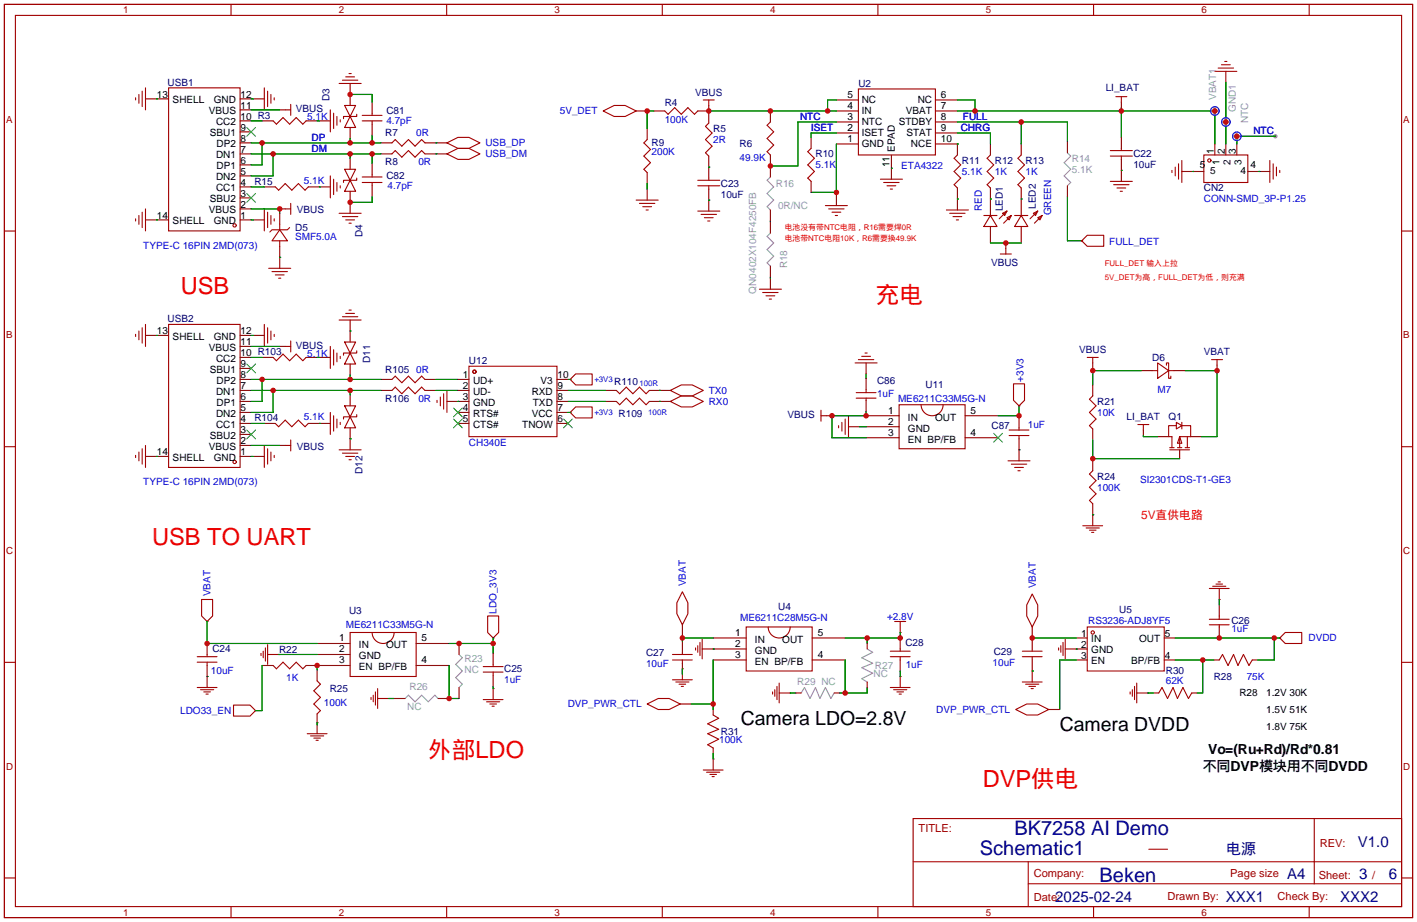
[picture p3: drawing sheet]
<svg xmlns="http://www.w3.org/2000/svg" width="327mm" height="213mm" viewBox="0 0 327 213" stroke-linecap="round" stroke-linejoin="round" font-family="sans-serif">
<circle cx="294.4" cy="31.5" r=".51" fill="#999"/>
<g fill="none" stroke="#a10000" stroke-width=".25">
<path d="M1 1h325.1v210.8h-325.1zM3.6 3.6h320v205.7h-320zM53.3 1v2.6M78.3 19.3h5.1M79.1 18.5h3.5M79.8 17.7h2.1M80.6 17h.5M103.1 1v2.6M152.9 1v2.6M202.7 1v2.6M252.5 1v2.6M280.5 16.5h5.1"/>
<path d="M281.2 15.7h3.6M282 15h2M282.8 14.2h.5M302.3 1v2.6M31.3 22.6v.5M32.1 21.8v2M32.8 21v3.6M33.6 20.3v5.1M38.9 20.3h16.5v33h-16.5zM61 20.3v5.1M61.8 21v3.6M62.5 21.8v2"/>
<path d="M63.1 27.9l.7 .8 1.5-1.6 1.6 1.6 1.5-1.6 1.5 1.6 .8-.8M63.3 22.6v.5M65.8 25.4h1.3M67.1 24.1v2.5M76.3 25.4v5M77 26.1v3.6M77.8 26.9v2M78.5 27.7v.5M79.6 24.3h2.5l-1.3 2.6zM79.6 39.1h2.5l-1.3 2.5zM80.8 26.9l1.3 2.5h-2.5zM82.4 26.4v.5h-3.1v.5"/>
<path d="M83.6 27.9h4.6M83.6 26.6h4.6M85.9 26.1v.5M85.9 27.9v.8M90.5 33l.7-.8 1.6 1.5 1.5-1.5 1.5 1.5 1.5-1.5 .8 .8M90.5 35.5l.7-.7 1.6 1.5 1.5-1.5 1.5 1.5 1.5-1.5 .8 .7M103.2 33l2.5-1.3h2.6l2.5 1.3-2.5 1.3h-2.6zM103.2 35.5l2.5-1.2h2.6l2.5 1.2-2.5 1.3h-2.6zM139.3 25.6l2.5-1.3h2.5l2.6 1.3-2.6 1.3h-2.5zM149.4 32.2l-.7 .8 1.5 1.5-1.5 1.5 1.5 1.6-1.5 1.5 .7 .7M153.5 25.6l.7 .8 1.6-1.5 1.5 1.5 1.5-1.5 1.5 1.5 .8-.8M162.4 23.1h2.5"/>
<path d="M163.6 28.4l-.7 .8 1.5 1.5-1.5 1.5 1.5 1.5-1.5 1.6 .7 .7M163.6 23.1v1.2M177.9 28.2l-.8 .7 1.5 1.5-1.5 1.6 1.5 1.5-1.5 1.5 .8 .8M187.3 34.3l-.8 .7 1.5 1.5-1.5 1.6 1.5 1.5-1.5 1.5 .8 .8M198.2 20.5h17.8v15.3h-17.8zM221 35.8l-.7 .7 1.5 1.6-1.5 1.5 1.5 1.5-1.5 1.5 .7 .8M228.7 35.8l-.8 .7 1.5 1.6-1.5 1.5 1.5 1.5-1.5 1.5 .8 .8M235.8 35.8l-.8 .7 1.5 1.6-1.5 1.5 1.5 1.5-1.5 1.5 .8 .8M256.3 36h5.1M256.3 34.8h5.1M257.6 22.3h2.6M258.9 22.3v1.3"/>
<path d="M258.9 34.3v.5M258.9 36v.8M270.6 39.3v.5M271.3 38.6v2M272.1 37.8v3.6M272.9 37v5.1M277.9 35.8h10.2v6.3h-10.2zM293.2 37v5.1M293.9 37.8v3.6M294.7 38.6v2M295.5 39.3v.5M1 53.3h2.6"/>
<path d="M31.3 50.5v.5M32.1 49.7v2.1M32.8 49v3.5M33.6 48.2v5.1M61 48.2v5.1M61.8 49v3.5M62.5 49.7v2.1M63.3 50.5v.5M63.6 43.1l.7 .8 1.5-1.5 1.6 1.5 1.5-1.5 1.5 1.5 .8-.8M64.6 53.1l1.8 2.5h-3.6zM64.6 51.8v1.3M64.6 55.6v1.3"/>
<path d="M65.8 48.2h1.3M66.9 52.5l-.5 .6h-3.6l-.5 .5M67.1 47v2.5M76.3 40.6v5.1M77 41.4v3.5M77.8 42.1v2.1M78.3 49.2h5.1M78.5 42.9v.5M79.1 50h3.5M79.8 50.8h2.1M80.6 51.5h.5M80.8 41.6l1.3 2.6h-2.5z"/>
<path d="M82.4 41.1v.5h-3.1v.5M83.6 42.1h4.6M83.6 40.9h4.6M85.9 40.4v.5M85.9 42.1v.8M146.9 46.2h5.1M147.6 47h3.6M148.4 47.7h2M149.2 48.5h.5M161.1 42.9h5.1M161.1 41.6h5.1M161.1 48.7h5.1"/>
<path d="M161.9 49.5h3.5M162.6 50.3h2.1M163.4 51h.5M163.6 41.1v.5M163.6 42.9v.8M190.6 47.5h5M191.3 48.2h3.6M192.1 49h2M192.8 49.7h.6M203.3 41.4h5M204 42.1h3.6M204.8 42.9h2"/>
<path d="M205.5 43.7h.6M218.5 48.5h5.1M219.3 49.2h3.5M220 50h2.1M220.8 50.8h.5M227.1 49.7h3.1M228.7 49.7l1.5 2.6h-3.1zM230.9 58.6h2.6M231.5 49.2l1-.5-.5 1zM232.2 57.4v1.2M232.5 50.3l1-.6-.5 1.1zM232.5 48.7l-1.8 1.8"/>
<path d="M233.5 49.7l-1.8 1.8M234.3 49.7h3M235.8 49.7l1.5 2.6h-3zM238.6 49.2l1-.5-.5 1zM239.6 50.3l1-.6-.5 1.1zM239.6 48.7l-1.8 1.8M240.6 49.7l-1.8 1.8M249.7 55.6l1.3-1.3h3.8v2.6h-3.8zM256.3 41.9h5.1M257.1 42.6h3.6M257.9 43.4h2M258.6 44.2h.5"/>
<path d="M323.6 53.3h2.5M31.3 77.2v.5M32.1 76.4v2.1M32.8 75.7v3.5M33.6 74.9v5.1M38.9 74.9h16.5v33h-16.5zM61 74.9v5.1M61.8 75.7v3.5M62 61.9h5.1M62.5 76.4v2.1M62.8 62.7h3.6M63.3 77.2v.5"/>
<path d="M63.6 63.5h2M64.3 64.2h.5M65.8 80h1.3M67.1 78.7v2.5M76.3 80v5.1M78.3 73.9h5.1M79.1 73.1h3.5M79.6 79h2.5l-1.3 2.5zM79.8 72.4h2.1M80.6 71.6h.5M175.3 66.8h5.1M176.1 67.5h3.5"/>
<path d="M176.8 68.3h2.1M177.6 69.1h.5M63.1 82.5l.7 .8 1.5-1.5 1.6 1.5 1.5-1.5 1.5 1.5 .8-.8M63.6 97.8l.7 .7 1.5-1.5 1.6 1.5 1.5-1.5 1.5 1.5 .8-.7M76.3 95.2v5.1M77 80.7v3.6M77 96v3.5M77.8 81.5v2M77.8 96.7v2.1M78.5 82.3v.5M78.5 97.5v.5M79.6 93.7h2.5l-1.3 2.5z"/>
<path d="M80.8 81.5l1.3 2.5h-2.5zM80.8 96.2l1.3 2.6h-2.5zM82.4 81v.5h-3.1v.5M82.4 95.7v.5h-3.1v.5M90.5 90.1l.7-.7 1.6 1.5 1.5-1.5 1.5 1.5 1.5-1.5 .8 .7M90.5 87.6l.7-.8 1.6 1.6 1.5-1.6 1.5 1.6 1.5-1.6 .8 .8M100.9 92.4v.5M101.7 91.7v2M102.4 90.9v3.6M103.2 90.1v5.1M108.3 84.5h20.3v16.3h-20.3zM132.9 86.3h3.8v2.6h-3.8l-1.3-1.3z"/>
<path d="M132.9 93.9h3.8v2.6h-3.8l-1.3-1.3zM142.3 92.7l.8 .7 1.5-1.5 1.5 1.5 1.5-1.5 1.6 1.5 .7-.7M142.3 90.1l.8 .8 1.5-1.5 1.5 1.5 1.5-1.5 1.6 1.5 .7-.8M154.7 92.7l2.6-1.3h2.5l2.6 1.3-2.6 1.2h-2.5zM154.7 90.1l2.6-1.2h2.5l2.6 1.2-2.6 1.3h-2.5zM189.5 94.7v2.5M189.5 96h1.3M193.6 98.3v.5M194.4 97.5v2M195.1 96.7v3.6M195.9 96v5.1M197.4 83.8h5.1"/>
<path d="M197.7 90.6h4.5M197.7 91.9h4.5M198.2 83h3.5M198.9 82.3h2.1M199.7 81.5h.5M200 89.9v.7M200 91.9v.5M207.6 93.4h15.2v10.2h-15.2zM217.7 93.4a2.54 2.54 0 0 1-2.5 2.6 2.54 2.54 0 0 1-2.5-2.6M233 99.3h4.6M234 88.6h2.5v3.8l-1.2 1.3-1.3-1.3zM235.3 98.8v.5"/>
<path d="M251 82.5h2.6M252.3 82.5v1.3M252.3 91.4l-.8 .8 1.5 1.5-1.5 1.5 1.5 1.5-1.5 1.6 .8 .7M262.7 98h2.5M264 98v1.3M266 85.6h1.3M267.3 83.8l2.5 1.8-2.5 1.7zM269.3 84.3v-.5h.5v3.5h.5v-.5M269.8 85.6h1.3M271.6 97.5l1.3 .8-1.3 .7zM271.6 98.3h-1.8v2.5h.8v2.5M272.9 98.3h2v2.5h-2.5v2.5"/>
<path d="M272.9 97.5v1.5M279.7 83h2.6M281 83v1.3M1 103.1h2.6M31.3 105.1v.5M32.1 104.4v2M32.8 103.6v3.6M33.6 102.8v5.1M61 102.8v5.1M61.8 103.6v3.6M62.5 104.4v2M63.3 105.1v.5"/>
<path d="M65.8 102.8h1.3M67.1 101.6v2.5M78.3 103.9h5.1M79.1 104.6h3.5M79.8 105.4h2.1M80.6 106.1h.5M232.7 106.4h5.1M233 100.5h4.6M233.5 107.2h3.5M234.3 107.9h2M235 108.7h.5M235.3 100.5v.8"/>
<path d="M252.3 118.8v2.6M252.3 108.7l-.8 .7 1.5 1.6-1.5 1.5 1.5 1.5-1.5 1.5 .8 .8M270.1 103.9h4.5M270.1 103.3h1M271.8 103.3h1.1M272.4 100.8l.5 1.5h-1.1zM273.6 103.3h1M274.1 100.8v2.5M323.6 103.1h2.5M46.5 138.4h2.6v3.8l-1.3 1.3-1.3-1.3zM157.5 136.6l1.3 2.6v2.5l-1.3 2.5-1.2-2.5v-2.5zM238.3 137.1l1.3 2.6v2.5l-1.3 2.5-1.3-2.5v-2.5z"/>
<path d="M250 121.4h4.6M250.8 121.9h3M251.5 122.4h1.5M252 122.9h.5M279.2 135.9h4.6M280 135.3h3M280.7 134.8h1.6M281.2 134.3h.5M281.5 135.9v2.5M1 152.9h2.6M45.5 152.9h4.6M45.5 158.7h4.6"/>
<path d="M45.5 151.6h4.6M46.3 159.2h3M47.1 159.7h1.5M47.8 151.1v.5M47.8 152.9v.7M47.8 156.2v2.5M60.3 150.8v.5M60.8 150.3v1.6M61.3 149.6v3M61.8 151.1h2.5M61.8 148.8v4.6M63.1 153.6l.7 .8 1.5-1.5 1.6 1.5 1.5-1.5 1.5 1.5 .8-.8"/>
<path d="M73.2 157.2l.8 .8-1.5 1.5 1.5 1.5-1.5 1.5 1.5 1.5-.8 .8M80.8 146h15.3v10.2h-15.3zM86.7 159.7v3.1M87.2 159v4.5M91 146a2.54 2.54 0 0 1-2.5 2.6 2.54 2.54 0 0 1-2.6-2.6M111.6 155.2h4.5M111.6 153.9h4.5M112.6 142.2h2.5v3.8l-1.2 1.3-1.3-1.3zM113.9 153.4v.5M113.9 155.2v.7M113.9 159v2.5M155.3 151.1h4.5"/>
<path d="M155.3 152.4h4.5M155.3 156.9h4.5M156 157.4h3.1M156.8 158h1.5M157.3 158.5h.5M157.5 150.6v.5M157.5 152.4v.7M157.5 154.4v2.5M160.6 149.6v.5M161.1 149.1v1.5M161.6 148.3v3M162.1 149.8h2.6"/>
<path d="M162.1 147.5v4.6M172.3 144.7h15.2v10.2h-15.2zM178.4 159.7v.5M178.9 159.2v1.5M179.4 158.5v3M179.9 160h2.5M179.9 157.7v4.6M182.4 144.7a2.54 2.54 0 0 1-2.5 2.6 2.54 2.54 0 0 1-2.5-2.6M205.5 158.7h4.6M205.5 151.6h4.6M205.5 150.3h4.6M206.3 159.2h3.1"/>
<path d="M206.6 143.5h2.5M207.1 159.7h1.5M207.8 143.5v2.5M207.8 149.8v.5M207.8 151.6v.8M207.8 156.2v2.5M236 151.6h4.6M236 150.3h4.6M236 157.4h4.6M236.8 158h3M237.6 158.5h1.5M238.1 159h.5"/>
<path d="M238.3 149.8v.5M238.3 151.6v.8M238.3 154.9v2.5M244.4 149.6v.5M244.9 149.1v1.5M245.4 148.3v3M245.9 149.8h2.6M245.9 147.5v4.6M251 144.7h17.8v10.2h-17.8zM260.9 159.7v.5M261.4 159.2v1.5M261.9 158.5v3"/>
<path d="M262.4 160h2.6M262.4 157.7v4.6M267.5 160l.8-1.3 1.3 2.6 1.2-2.6 1 2.6 1.3-2.6 1.3 2.6 .7-1.3M279.2 143h4.6M279.2 144.2h4.6M281.5 142.2v.8M281.5 144.2v.5M281.5 152.4l.8-1.3 1.2 2.5 1.3-2.5 1 2.5 1.3-2.5 1.3 2.5 .7-1.2M295.5 147.3l1.2-1.3h3.8v2.6h-3.8zM323.6 152.9h2.5M47.6 160.2h.5M53.9 162.8h3.8l1.3 1.2-1.3 1.3h-3.8z"/>
<path d="M70.9 169.4h4.6M71.7 169.9h3M72.5 170.4h1.5M73 170.9h.5M73.2 166.8v2.6M85.7 161v.5M86.2 160.5v1.5M87.2 161.3h2.5M111.6 161.5h4.5M112.3 162h3.1M113.1 162.5h1.5M113.6 163h.5"/>
<path d="M149.4 162.5l2.6-1.2h2.5l2.5 1.2-2.5 1.3h-2.5zM162.4 177.8h4.5M163.1 178.3h3.1M163.9 178.8h1.5M164.4 179.3h.5M164.7 175.2v2.6M164.7 165.1l1.2 .7-2.5 1.3 2.5 1.3-2.5 1 2.5 1.3-2.5 1.2 1.3 .8M207.6 160.2h.5M234.5 163.8l2.5-1.3h2.6l2.5 1.3-2.5 1.3h-2.6zM210.8 189h112.8v20.3h-112.8zM210.8 198.9h112.7M237.4 198.9v10.2"/>
<path d="M265.2 196.1h4.4M303.4 189v15M1 202.7h2.6M53.3 209.3v2.5M103.1 209.3v2.5M152.9 209.3v2.5M202.7 209.3v2.5M237.4 204h86.1M252.5 209.3v2.5M302.3 209.3v2.5M323.6 202.7h2.5"/>
<circle cx="279.2" cy="37" r=".38"/>
<circle cx="54.2" cy="52" r=".38"/>
<circle cx="109.5" cy="85.8" r=".38"/>
<circle cx="54.2" cy="106.6" r=".38"/>
<circle cx="252.3" cy="146" r=".38"/>
</g>
<g fill="none" stroke="#870000" stroke-width=".25">
<path d="M80.8 19.3v5M283 16.5v2.5M33.6 22.8h2.5M36.4 22.8h2.5M55.4 38.1h2.6M55.4 35.5h2.6M55.4 33h2.6M55.4 30.4h2.6M55.4 27.9h2.6M55.4 25.4h2.6M55.4 22.8h2.6M58.5 22.8h2.5"/>
<path d="M60.5 27.9h2.6M64.6 25.4h1.2M70.7 27.9h2.5M73.7 27.9h2.6M80.8 29.4v2.6M80.8 36.5v2.6M85.9 23.6v2.5M85.9 28.7v2.5M85.9 37.8v2.6M87.9 35.5h2.6M87.9 33h2.6M98.1 35.5h5.1"/>
<path d="M98.1 33h5.1M146.9 25.6h2.5M149.4 29.7v2.5M149.4 39.8v2.6M150.9 25.6h2.6M163.6 24.3v1.3h-2.5M163.6 25.9v2.5M163.6 36v5.1M177.9 25.6v2.6M177.9 35.8v5.1M187.3 31.7v2.6M193.1 33.2h5.1"/>
<path d="M193.1 30.7h5.1M193.1 28.2h5.1M193.1 25.6h5.1M193.1 23.1h5.1M205.8 35.8v5.6M216 33.2h5v2.6M216 30.7h5M216 28.2h5M216 25.6h5M216 23.1h5M228.7 33.2v2.6M235.8 33.2v2.6"/>
<path d="M246.4 32.7v2.6M258.9 23.6v1.3M258.9 31.7v2.6M258.9 36.8v5.1M272.9 39.6h5M280.5 25.6h.1M280.5 33.2v2.6M283 28.2h.1M283 33.2v2.6M285.6 31.5h.1M285.6 33.2v2.6M288.1 39.6h5.1"/>
<path d="M33.6 50.8h2.5M36.4 50.8h2.5M55.4 50.8h2.6M55.4 48.2h2.6M55.4 45.7h2.6M55.4 43.1h2.6M55.4 40.6h2.6M58.5 50.8h2.5M61 43.1h2.6M64.6 48.2h1.2M64.6 49.2v2.6M64.6 56.9v5"/>
<path d="M71.2 43.1h5.1M80.8 44.2v5M85.9 42.9v2.5M149.4 43.7v2.5M163.6 43.7v5M177.9 48.5v2.5M177.9 51.3v2.5M187.3 41.9v2.5M193.1 44.9v2.6M221 43.4v5.1M228.7 43.4v6.3M228.7 52.3v3.8"/>
<path d="M232.2 56.1v1.3M235.8 43.4v6.3M235.8 52.3v3.8M246.4 42.9v2.5M249.7 55.6h.1M33.6 77.4h2.5M36.4 77.4h2.5M55.4 80h2.6M55.4 77.4h2.6M58.5 77.4h2.5M64.6 80h1.2M80.8 73.9v5.1"/>
<path d="M177.9 61.4v2.6M177.9 64.2v2.6M55.4 97.8h2.6M55.4 95.2h2.6M55.4 92.7h2.6M55.4 90.1h2.6M55.4 87.6h2.6M55.4 85.1h2.6M55.4 82.5h2.6M60.5 82.5h2.6M61 97.8h2.6M70.7 82.5h2.5"/>
<path d="M71.2 97.8h5.1M73.7 82.5h2.6M80.8 84v2.6M80.8 91.2v2.5M80.8 98.8v5.1M87.9 90.1h2.6M87.9 87.6h2.6M98.1 90.1h2.5M98.1 87.6h2.5M103.2 92.7h5.1M105.7 97.8h2.6M105.7 95.2h2.6"/>
<path d="M105.7 90.1h2.6M105.7 87.6h2.6M128.6 97.8h2.5M128.6 95.2h2.5M128.6 92.7h2.5M128.6 90.1h2.5M128.6 87.6h2.5M131.6 87.6h.1M131.6 95.2h.1M139.8 92.7h2.5M139.8 90.1h2.5M149.9 92.7h4.8"/>
<path d="M149.9 90.1h4.8M190.8 96h1.3M195.9 98.5h2.5M200 96h7.6M200 98.5h7.6M200 83.8v2.5M200 87.3v2.6M200 92.4v2.6M222.8 96h7.6M235.3 93.7h.1M235.3 96.2v2.6M252.3 83.8v1.3"/>
<path d="M252.3 88.9v2.5M252.3 99v2.6M263.5 85.6h2.5M264 99.3v1.2M271.1 85.6h2.5M281 84.3v1.3M33.6 105.4h2.5M36.4 105.4h2.5M55.4 105.4h2.6M55.4 102.8h2.6M55.4 100.3h2.6M58.5 105.4h2.5"/>
<path d="M64.6 102.8h1.2M200 101.1h7.6M222.8 101.1h7.6M235.3 101.3v5.1M252.3 118.8h.1M252.3 106.1v2.6M252.3 116.3v2.5M267.3 100.8h2.5M272.4 103.9v2M274.9 100.8h2.5M281.5 138.4h.1M281.5 139.7v2.5"/>
<path d="M47.8 143.5h.1M47.8 156.2h.1M47.8 148.6v2.5M47.8 153.6v2.6M60.5 153.6h2.6M64.3 151.1h.1M70.7 153.6h10.1M73.2 148.6h7.6M73.2 151.1h7.6M73.2 154.7v2.5M96.1 148.6h7.6M96.1 153.6h7.6"/>
<path d="M106 148.6v2.5M106 158.7v2.6M113.9 147.3h.1M113.9 159h.1M113.9 150.8v2.6M113.9 155.9v2.6M157.5 154.4h.1M157.5 144.2v2.6M157.5 148v2.6M157.5 153.1v2.6M164.7 149.8h.1M164.7 147.3h7.6"/>
<path d="M164.7 152.4h7.6M164.7 149.8h7.6M182.4 160h.1M183.7 160h1.3M187.5 147.3h7.6M187.5 152.4h7.6M192.6 160h1.3M200.2 148.6v1.2M200.2 157.4v1.3M207.8 156.2h.1M207.8 146h.1M207.8 147.3v2.5"/>
<path d="M207.8 152.4v2.5M238.3 154.9h.1M238.3 144.7v5.1M238.3 152.4v2.5M248.5 149.8h.1M248.5 147.3h2.5M248.5 152.4h2.5M248.5 149.8h2.5M265 160h.1M266.3 160h1.2M268.8 147.3h2.5M268.8 152.4h2.5"/>
<path d="M275.1 160h1.3M280.2 152.4h1.3M281.5 144.7v2.6M289.1 152.4h1.3M295.5 147.3h.1M59 164h.1M73.2 166.8h.1M73.2 164.8v2.6M89.7 161.3h.1M91 161.3h2.5M101.2 161.3h2.5M157 162.5h2.6"/>
<path d="M164.7 175.2h.1M164.7 163.8v1.3M164.7 172.7v1.3M242.1 163.8h2.6"/>
</g>
<g fill="none" stroke="#008700" stroke-width=".25">
<path d="M283 19v14.2M36.1 22.8h.3M58 22.8h.5M58 27.9h2.5M58 25.4h6.6M58 33h29.9M58 35.5h29.9M60.5 33v5.1h-2.5M63.1 35.5v5.1h-5.1M73.2 27.9h.5M80.8 32v1M80.8 35.5v1"/>
<path d="M80.8 21.8h5.1v1.8M85.9 31.2v1.8M85.9 35.5v2.3M100.6 33h.1M100.6 35.5h.1M150.9 25.6h-1.5v4.1M163.6 38.6h.1M193.1 33.2v11.7M193.1 30.7h-5.8v1M193.1 25.6h-29.5v.3M193.1 23.1h-2v2.5M193.1 28.2h-8.9v10.1h-6.3"/>
<path d="M205.8 38.8h.1M221 33.2h.1M221 30.7h7.7v2.5M221 25.6h59.5v7.6M221 23.1h4.1v2.5M221 28.2h25.4v4.5M235.8 28.2v5M258.9 39.3h.1M258.9 24.9v6.8M275.4 39.6h.1M290.6 39.6h.1M294.4 31.5h-8.8v1.7"/>
<path d="M36.1 50.8h.3M58 50.8h.5M58 43.1h3M58 48.2h6.6v1M64.6 59.4h.1M73.7 43.1h.1M85.9 45.4v1.3h-5.1M149.4 42.4v1.3M163.6 46.2h.1M177.9 51v.3M187.3 44.4h5.8M221 45.9h.1"/>
<path d="M228.7 45.9h.1M228.7 56.1h7.1M235.8 45.9h.1M246.4 45.4v10.2h3.3M36.1 77.4h.3M58 77.4h.5M58 80h6.6M80.8 76.4h.1M177.9 64v.2M58 82.5h2.5M58 97.8h3M58 87.6h29.9"/>
<path d="M58 90.1h29.9M60.5 87.6v5.1h-2.5M63.1 90.1v5.1h-5.1M73.2 82.5h.5M73.7 97.8h.1M80.8 86.6v1M80.8 90.1v1.1M100.6 87.6h5.1M100.6 90.1h5.1M105.7 92.7h.1M131.1 87.6h.5M131.1 92.7h8.7"/>
<path d="M131.1 90.1h8.7M131.1 95.2h.5M152.2 92.7h.3M152.2 90.1h.3M198.4 98.5h1.6M200 95v1h-7.9v5.1h7.9M200 86.3v1M230.4 96h4.9M235.3 93.7v2.5M252.3 85.1v3.8M252.3 85.6h11.2M273.6 85.6h7.4v15.2h-3.6"/>
<path d="M36.1 105.4h.3M58 105.4h.5M58 102.8h6.6M80.8 101.3h.1M235.3 103.9h.1M252.3 118.8h.1M252.3 101.6v4.5M252.3 105.9h20.1M264 100.5v.3h3.3M281.5 138.4v1.3M47.8 156.2h.1M47.8 143.5v5.1h25.4"/>
<path d="M60.5 153.6v10.4h-1.5M64.3 151.1h8.9M73.2 153.6v1.1M103.7 153.6v7.7h2.3M103.7 148.6h10.2M113.9 147.3v3.5M113.9 158.5v.5M157.5 147.3h7.2M157.5 146.8v1.2M157.5 154.4v1.3M164.7 149.8h.1M164.7 152.4v11.4"/>
<path d="M182.4 160h1.3M195.1 152.4v7.6M200.2 147.3v1.3M200.2 158.7v1.3h-6.3M207.8 146v1.3h-12.7M207.8 154.9v1.3M238.3 154.9h.1M238.3 147.3h10.2M248.5 149.8h.1M248.5 152.4h-3.8v11.4M265 160h1.3M271.3 147.3h24.2"/>
<path d="M271.3 152.4h8.9M277.7 152.4v7.6h-1.3M294.2 147.3v5.1h-3.8M73.2 166.8v.6M89.7 161.3h1.3M159.6 162.5h5.1M164.7 174v1.2"/>
</g>
<g fill="none" stroke="#3c3" stroke-width=".25">
<path d="M57 29.4l2 2.1M59 29.4l-2 2.1M57 44.7l2 2M59 44.7l-2 2M57 99.3l2 2M57 84l2 2.1M59 99.3l-2 2M59 84l-2 2.1M104.7 94.2l2 2M104.7 96.7l2 2.1M106.7 94.2l-2 2M106.7 96.7l-2 2.1"/>
<path d="M130.1 96.7l2 2.1M132.1 96.7l-2 2.1M229.4 100l2.1 2.1M231.5 100l-2.1 2.1"/>
</g>
<path d="M246.4 35.3l.8 .7-1.5 1.6 1.5 1.5-1.5 1.5 1.5 1.5-.8 .8M177.9 40.9l-.8 .7 1.5 1.5-1.5 1.6 1.5 1.5-1.5 1.5 .8 .8M177.9 53.8l-.8 .8 1.5 1.5-1.5 1.5 1.5 1.5-1.5 1.6 .8 .7M106 151.1l.7 .8-1.5 1.5 1.5 1.5-1.5 1.5 1.5 1.6-.7 .7M185 160l.7-1.3 1.3 2.6 1.3-2.6 1 2.6 1.3-2.6 1.2 2.6 .8-1.3M200.2 149.8l1.3 .8-2.6 1.3 2.6 1.2-2.6 1 2.6 1.3-2.6 1.3 1.3 .7M93.5 161.3l.8-.8 1.5 1.5 1.5-1.5 1.6 1.5 1.5-1.5 .8 .8" fill="none" stroke="#999" stroke-width=".25"/>
<path d="M279.5 25.4l1.2 1.2M280.1 24.7l1.3 1.3M280.7 24.6l-1.2 1.3M281.4 25.2l-1.3 1.3M282 27.9l1.3 1.2M282.6 27.2l1.3 1.3M283.3 27.2l-1.3 1.2M283.9 27.8l-1.3 1.3M284.6 31.2l1.2 1.2M285.2 30.5l1.3 1.3M285.8 30.5l-1.2 1.2M286.5 31.1l-1.3 1.3" fill="none" stroke="#999" stroke-width=".23"/>
<g fill="none" stroke="#00f" stroke-width=".25">
<circle cx="280.5" cy="25.6" r="1"/>
<circle cx="283" cy="28.2" r="1"/>
<circle cx="285.6" cy="31.5" r="1"/>
</g>
<g fill="#c00">
<circle cx="47.8" cy="148.6" r=".63"/>
<circle cx="113.9" cy="148.6" r=".63"/>
<circle cx="106" cy="148.6" r=".63"/>
<circle cx="103.7" cy="161.3" r=".63"/>
<circle cx="64.6" cy="48.2" r=".63"/>
<circle cx="80.8" cy="33" r=".63"/>
<circle cx="60.5" cy="33" r=".63"/>
<circle cx="85.9" cy="33" r=".63"/>
<circle cx="80.8" cy="35.5" r=".63"/>
<circle cx="63.1" cy="35.5" r=".63"/>
<circle cx="85.9" cy="35.5" r=".63"/>
<circle cx="73.2" cy="153.6" r=".63"/>
<circle cx="193.1" cy="44.4" r=".63"/>
<circle cx="163.6" cy="25.6" r=".63"/>
<circle cx="177.9" cy="25.6" r=".63"/>
<circle cx="191.1" cy="25.6" r=".63"/>
<circle cx="177.9" cy="38.3" r=".63"/>
<circle cx="225.1" cy="25.6" r=".63"/>
<circle cx="258.9" cy="25.6" r=".63"/>
<circle cx="280.5" cy="25.6" r=".63"/>
<circle cx="235.8" cy="28.2" r=".63"/>
<circle cx="232.2" cy="56.1" r=".63"/>
<circle cx="149.4" cy="25.6" r=".63"/>
<circle cx="283" cy="28.2" r=".63"/>
<circle cx="285.6" cy="31.5" r=".63"/>
<circle cx="252.3" cy="85.6" r=".63"/>
<circle cx="281" cy="85.6" r=".63"/>
<circle cx="252.3" cy="105.9" r=".63"/>
<circle cx="238.3" cy="147.3" r=".63"/>
<circle cx="157.5" cy="147.3" r=".63"/>
<circle cx="200.2" cy="147.3" r=".63"/>
<circle cx="207.8" cy="147.3" r=".63"/>
<circle cx="195.1" cy="160" r=".63"/>
<circle cx="164.7" cy="162.5" r=".63"/>
<circle cx="277.7" cy="152.4" r=".63"/>
<circle cx="281.5" cy="147.3" r=".63"/>
<circle cx="294.2" cy="147.3" r=".63"/>
<circle cx="80.8" cy="21.8" r=".63"/>
<circle cx="80.8" cy="46.7" r=".63"/>
<circle cx="80.8" cy="87.6" r=".63"/>
<circle cx="60.5" cy="87.6" r=".63"/>
<circle cx="80.8" cy="90.1" r=".63"/>
<circle cx="63.1" cy="90.1" r=".63"/>
<circle cx="235.3" cy="96" r=".63"/>
<circle cx="192.1" cy="96" r=".63"/>
<circle cx="200" cy="96" r=".63"/>
</g>
<g font-size="5.5" fill="#f00">
<text x="41.7" y="68">USB</text>
<text x="202.2" y="70">充电</text>
<text x="35.1" y="125.9">USB TO UART</text>
<text x="98.9" y="174.9">外部LDO</text>
<text x="226.9" y="181.8">DVP供电</text>
</g>
<g font-size="4.6" fill="#000080">
<text x="226.3" y="197.4">Schematic1</text>
<text x="234.2" y="192.8">BK7258 AI Demo</text>
<text x="253.9" y="203.5">Beken</text>
</g>
<g font-size="4.5">
<text x="171" y="167.4">Camera LDO=2.8V</text>
<text x="244.7" y="168.7">Camera DVDD</text>
</g>
<g font-size="3.5" fill="#000080">
<text x="283.1" y="197.3">电源</text>
<text x="313.5" y="195.5">V1.0</text>
<text x="297.2" y="202.9">A4</text>
<text x="313.8" y="202.9">3</text>
<text x="320.7" y="202.9">6</text>
<text x="243.6" y="208.2">2025-02-24</text>
<text x="283" y="208.2">XXX1</text>
<text x="309.4" y="208.2">XXX2</text>
</g>
<g font-size="3.2">
<text x="277.7" y="177.9">不同DVP模块用不同DVDD</text>
<text x="279" y="174.1">Vo=(Ru+Rd)/Rd*0.81</text>
</g>
<text font-size="2.7" fill="#f00" x="263.5" y="119.8">5V直供电路</text>
<g font-size="2.6" fill="#a00000">
<text x="212.1" y="192.2">TITLE:</text>
<text x="304.7" y="195.5">REV:</text>
<text x="238.7" y="202.4">Company:</text>
<text x="284" y="202.4">Page size</text>
<text x="304.5" y="202.8">Sheet:</text>
<text x="316.8" y="202.9">/</text>
<text x="238.7" y="207.9">Date:</text>
<text x="269.6" y="207.7">Drawn By:</text>
<text x="295" y="207.7">Check By:</text>
</g>
<g font-size="2.3">
<text x="36.2" y="22.6">13</text>
<text x="39.9" y="23.9">SHELL</text>
<text x="49.4" y="23.9">GND</text>
<text x="55.6" y="22.6">12</text>
<text x="195.6" y="22.6">5</text>
<text x="198.9" y="23.9">NC</text>
<text x="211.9" y="23.9">NC</text>
<text x="217.2" y="22.6">6</text>
<text x="48.2" y="26.4">VBUS</text>
<text x="49.9" y="28.9">CC2</text>
<text x="55.6" y="27.7">10 R3</text>
<text x="55.6" y="25.1">11</text>
<text x="195.6" y="27.7">3</text>
<text x="195.6" y="25.2">4</text>
<text x="198.9" y="29">NTC</text>
<text x="198.9" y="26.4">IN</text>
<text x="207.5" y="29">STDBY</text>
<text x="209.2" y="26.4">VBAT</text>
<text x="217.2" y="25.2">7</text>
<text x="217.2" y="27.7">8</text>
<text x="48.5" y="31.5">SBU1</text>
<text x="50" y="34">DP2</text>
<text x="55.6" y="35.3">7</text>
<text x="55.6" y="32.8">8</text>
<text x="55.6" y="30.2">9</text>
<text x="195.6" y="32.8">1</text>
<text x="195.6" y="30.2">2</text>
<text x="198.9" y="34">GND</text>
<text x="198.9" y="31.5">ISET</text>
<text x="206.6" y="35.1" transform="rotate(-90 206.6 35.1)">EPAD</text>
<text x="209.3" y="31.5">STAT</text>
<text x="210.3" y="34">NCE</text>
<text x="217.2" y="30.2">9</text>
<text x="217.2" y="32.8">10</text>
<text x="280.3" y="35.7" transform="rotate(-90 280.3 35.7)">1</text>
<text x="282.8" y="35.7" transform="rotate(-90 282.8 35.7)">2</text>
<text x="285.3" y="35.7" transform="rotate(-90 285.3 35.7)">3</text>
<text x="49.9" y="41.6">DN2</text>
<text x="49.9" y="36.6">DN1</text>
<text x="50" y="39.1">DP1</text>
<text x="55.6" y="40.4">5</text>
<text x="55.6" y="37.8">6</text>
<text x="205.3" y="38.6" transform="rotate(-90 205.3 38.6)">11</text>
<text x="277" y="38.9">5</text>
<text x="279.4" y="40.1">5</text>
<text x="281.5" y="38" transform="rotate(-90 281.5 38)">1</text>
<text x="284.1" y="38" transform="rotate(-90 284.1 38)">2</text>
<text x="286.4" y="40.1">4</text>
<text x="286.6" y="38" transform="rotate(-90 286.6 38)">3</text>
<text x="288.7" y="38.9">4</text>
<text x="48.5" y="46.7">SBU2</text>
<text x="49.9" y="44.2">CC1</text>
<text x="55.6" y="48">2</text>
<text x="55.6" y="45.5">3</text>
<text x="55.6" y="42.9">4</text>
<text x="36.2" y="50.5">14</text>
<text x="39.9" y="51.8">SHELL</text>
<text x="48.2" y="49.3">VBUS</text>
<text x="49.4" y="51.8">GND</text>
<text x="55.6" y="50.5">1</text>
<text x="36.2" y="77.2">13</text>
<text x="55.6" y="77.2">12</text>
<text x="39.9" y="78.5">SHELL</text>
<text x="48.2" y="81">VBUS</text>
<text x="49.4" y="78.5">GND</text>
<text x="49.9" y="83.6">CC2</text>
<text x="55.6" y="82.3">10 R103</text>
<text x="55.6" y="79.7">11</text>
<text x="48.5" y="86.1">SBU1</text>
<text x="50" y="88.6">DP2</text>
<text x="55.6" y="89.9">7</text>
<text x="55.6" y="87.4">8</text>
<text x="55.6" y="84.8">9</text>
<text x="106.9" y="87.4">1</text>
<text x="106.9" y="89.9">2</text>
<text x="109.2" y="88.6">UD+</text>
<text x="124.8" y="88.6">V3</text>
<text x="128.7" y="89.9">9</text>
<text x="128.7" y="87.4">10</text>
<text x="49.9" y="91.2">DN1</text>
<text x="50" y="93.7">DP1</text>
<text x="55.6" y="95">5</text>
<text x="55.6" y="92.4">6</text>
<text x="106.9" y="92.4">3</text>
<text x="106.9" y="95">4</text>
<text x="109.2" y="91.2">UD-</text>
<text x="109.2" y="93.7">GND</text>
<text x="122.8" y="91.2">RXD</text>
<text x="123" y="93.7">TXD</text>
<text x="128.7" y="95">7</text>
<text x="128.7" y="92.4">8</text>
<text x="205" y="95.5">1</text>
<text x="224.1" y="95.5">5</text>
<text x="48.5" y="101.3">SBU2</text>
<text x="49.9" y="98.8">CC1</text>
<text x="49.9" y="96.3">DN2</text>
<text x="55.6" y="100.1">3</text>
<text x="55.6" y="97.5">4</text>
<text x="106.9" y="97.5">5</text>
<text x="109.2" y="96.3">RTS#</text>
<text x="109.2" y="98.8">CTS#</text>
<text x="120.6" y="98.8">TNOW</text>
<text x="122.8" y="96.3">VCC</text>
<text x="128.7" y="97.5">6</text>
<text x="205" y="100.5">3</text>
<text x="205" y="98">2</text>
<text x="209.6" y="97.1">IN</text>
<text x="209.6" y="99.7">GND</text>
<text x="215.9" y="97.1">OUT</text>
<text x="224.1" y="100.5">4</text>
<text x="36.2" y="105.1">14</text>
<text x="39.9" y="106.4">SHELL</text>
<text x="48.2" y="103.9">VBUS</text>
<text x="49.4" y="106.4">GND</text>
<text x="55.6" y="105.1">1</text>
<text x="55.6" y="102.6">2</text>
<text x="209.6" y="102.2">EN BP/FB</text>
<text x="78.3" y="148">1</text>
<text x="82.9" y="149.7">IN</text>
<text x="89.2" y="149.7">OUT</text>
<text x="97.3" y="148">5</text>
<text x="169.7" y="146.8">1</text>
<text x="169.7" y="149.3">2</text>
<text x="174.3" y="148.4">IN</text>
<text x="180.6" y="148.4">OUT</text>
<text x="188.8" y="146.8">5</text>
<text x="249.6" y="147.1">1</text>
<text x="249.6" y="149.6">2</text>
<text x="252" y="148.3">IN</text>
<text x="263" y="148.3">OUT</text>
<text x="268.9" y="147.1">5</text>
<text x="78.3" y="153.1">3</text>
<text x="78.3" y="150.6">2</text>
<text x="82.9" y="154.8">EN BP/FB</text>
<text x="82.9" y="152.2">GND</text>
<text x="97.3" y="153.1">4</text>
<text x="169.7" y="151.8">3</text>
<text x="174.3" y="153.5">EN BP/FB</text>
<text x="174.3" y="151">GND</text>
<text x="188.8" y="151.8">4</text>
<text x="249.6" y="152.1">3</text>
<text x="252" y="150.9">GND</text>
<text x="252" y="153.4">EN</text>
<text x="261.2" y="153.4">BP/FB</text>
<text x="268.9" y="152.1">4</text>
<text x="286.2" y="160.8">R28</text>
<text x="292.3" y="160.8">1.2V 30K</text>
<text x="292.3" y="164.6">1.5V 51K</text>
<text x="292.3" y="168.4">1.8V 75K</text>
</g>
<g font-size="2.3" fill="#000080">
<text x="38.7" y="19.8">USB1</text>
<text x="76.1" y="23.3" transform="rotate(-90 76.1 23.3)">D3</text>
<text x="160.5" y="22.1">VBUS</text>
<text x="198.2" y="20.1">U2</text>
<text x="255.3" y="21.1">LI_BAT</text>
<text x="68.3" y="25.9">VBUS</text>
<text x="89.2" y="26.4">C81</text>
<text x="153.5" y="24.4">R4</text>
<text x="89" y="31.5">R7</text>
<text x="150.4" y="33.8">R9</text>
<text x="164.7" y="30.5">R5</text>
<text x="170.8" y="34">R6</text>
<text x="89" y="38.1">R8</text>
<text x="89.2" y="41.4">C82</text>
<text x="188.3" y="36.3">R10</text>
<text x="222.1" y="37.9">R11</text>
<text x="229.7" y="37.9">R12</text>
<text x="236.8" y="37.9">R13</text>
<text x="261.7" y="36.3">C22</text>
<text x="261.7" y="38.9">10uF</text>
<text x="58.7" y="42.7">R15</text>
<text x="166.4" y="43.2">C23</text>
<text x="166.4" y="45.7">10uF</text>
<text x="277.9" y="44.2">CN2</text>
<text x="68.1" y="53.4">D5</text>
<text x="68.5" y="49.3">VBUS</text>
<text x="231.5" y="48.7" transform="rotate(-90 231.5 48.7)">LED1</text>
<text x="239.1" y="48.2" transform="rotate(-90 239.1 48.2)">LED2</text>
<text x="83.7" y="54.8" transform="rotate(-90 83.7 54.8)">D4</text>
<text x="228.8" y="61.5">VBUS</text>
<text x="38.7" y="74.4">USB2</text>
<text x="68.3" y="80.5">VBUS</text>
<text x="85.5" y="83.8" transform="rotate(-90 85.5 83.8)">D11</text>
<text x="249.1" y="81.5">VBUS</text>
<text x="266" y="83.3">D6</text>
<text x="278" y="82.1">VBAT</text>
<text x="89" y="86.1">R105</text>
<text x="108.3" y="84.1">U12</text>
<text x="141.8" y="88.9">R110</text>
<text x="202.5" y="88.7">C86</text>
<text x="213.7" y="89.7">U11</text>
<text x="89" y="92.7">R106</text>
<text x="253.3" y="93.5">R21</text>
<text x="58.7" y="97.3">R104</text>
<text x="142.8" y="96.3">R109</text>
<text x="181.8" y="96.5">VBUS</text>
<text x="228.9" y="99.1">C87</text>
<text x="260.1" y="97">LI_BAT</text>
<text x="269.8" y="97">Q1</text>
<text x="68.5" y="103.9">VBUS</text>
<text x="83.7" y="109.4" transform="rotate(-90 83.7 109.4)">D12</text>
<text x="253.3" y="110.8">R24</text>
<text x="80.6" y="141.7">U3</text>
<text x="179.7" y="140.9">U4</text>
<text x="258.4" y="141.5">U5</text>
<text x="209" y="149.2">C28</text>
<text x="284.3" y="144.1">C26</text>
<text x="49" y="150.5">C24</text>
<text x="64.4" y="150.8">R22</text>
<text x="116.4" y="155">C25</text>
<text x="149.2" y="151.4">C27</text>
<text x="229.4" y="151.1">C29</text>
<text x="269.2" y="155.5">R30</text>
<text x="76.1" y="159.7">R25</text>
<text x="280.2" y="157">R28</text>
<text x="166.4" y="169.6">R31</text>
</g>
<g font-size="2.3" fill="#999">
<text x="280.8" y="23.1" transform="rotate(-90 280.8 23.1)">VBAT1</text>
<text x="285.4" y="25.9" transform="rotate(-90 285.4 25.9)">GND1</text>
<text x="288.1" y="28.4" transform="rotate(-90 288.1 28.4)">NTC</text>
<text x="247.5" y="37.3">R14</text>
<text x="247.5" y="39.9">5.1K</text>
<text x="179.1" y="43.2">R16</text>
<text x="179.6" y="48.3">0R/NC</text>
<text x="181.7" y="61.9" transform="rotate(-90 181.7 61.9)">R18</text>
<text x="174.6" y="67.8" transform="rotate(-90 174.6 67.8)">QN0402X104F4250FB</text>
<text x="107.3" y="152.8">R23</text>
<text x="107.3" y="155.3">NC</text>
<text x="202" y="154.3">R27</text>
<text x="94.6" y="159.4">R26</text>
<text x="184.1" y="158.1">R29 NC</text>
<text x="201.7" y="156.4">NC</text>
<text x="94" y="163.9">NC</text>
</g>
<g font-size="2.3" fill="#00f">
<text x="70.9" y="27.7">5.1K</text>
<text x="89.2" y="28.7">4.7pF</text>
<text x="129.3" y="26.4">5V_DET</text>
<text x="153.5" y="28.5">100K</text>
<text x="184.7" y="27.7">NTC</text>
<text x="222.3" y="27.7">FULL</text>
<text x="71.9" y="32.5">DP</text>
<text x="71.9" y="35.1">DM</text>
<text x="96.1" y="31.5">0R</text>
<text x="112.1" y="33.8">USB_DP</text>
<text x="150.4" y="35.8">200K</text>
<text x="164.7" y="33">2R</text>
<text x="187.3" y="30.2">ISET</text>
<text x="221.8" y="30.2">CHRG</text>
<text x="289.4" y="31">NTC</text>
<text x="96.6" y="38.1">0R</text>
<text x="112.1" y="36.3">USB_DM</text>
<text x="170.8" y="37.1">49.9K</text>
<text x="188.3" y="38.9">5.1K</text>
<text x="208.1" y="39.1">ETA4322</text>
<text x="222.1" y="40.4">5.1K</text>
<text x="229.7" y="40.4">1K</text>
<text x="236.8" y="40.4">1K</text>
<text x="70.2" y="42.4">5.1K</text>
<text x="89.5" y="43.7">4.7pF</text>
<text x="277.9" y="46.7">CONN-SMD_3P-P1.25</text>
<text x="226.7" y="48.7" transform="rotate(-90 226.7 48.7)">RED</text>
<text x="242.7" y="49.7" transform="rotate(-90 242.7 49.7)">GREEN</text>
<text x="33.1" y="57.4">TYPE-C 16PIN 2MD(073)</text>
<text x="68.1" y="55.4">SMF5.0A</text>
<text x="256.1" y="56.7">FULL_DET</text>
<text x="70.9" y="82.3">5.1K</text>
<text x="96.1" y="86.1">0R</text>
<text x="236.3" y="88.1" transform="rotate(-90 236.3 88.1)">+3V3</text>
<text x="96.6" y="92.7">0R</text>
<text x="163.6" y="93.5">RX0</text>
<text x="163.6" y="90.9">TX0</text>
<text x="202.5" y="91.7">1uF</text>
<text x="207.3" y="92.7">ME6211C33M5G-N</text>
<text x="267.3" y="90.7">M7</text>
<text x="70.2" y="97">5.1K</text>
<text x="237.3" y="98.8">1uF</text>
<text x="253.3" y="96">10K</text>
<text x="108.3" y="102.9">CH340E</text>
<text x="33.1" y="112">TYPE-C 16PIN 2MD(073)</text>
<text x="253.3" y="113.3">100K</text>
<text x="263.2" y="111.5">SI2301CDS-T1-GE3</text>
<text x="48.6" y="137.6" transform="rotate(-90 48.6 137.6)">VBAT</text>
<text x="158.4" y="135.3" transform="rotate(-90 158.4 135.3)">VBAT</text>
<text x="239.1" y="135.9" transform="rotate(-90 239.1 135.9)">VBAT</text>
<text x="114.7" y="141.7" transform="rotate(-90 114.7 141.7)">LDO_3V3</text>
<text x="170.9" y="143.4">ME6211C28M5G-N</text>
<text x="204.8" y="143.1">+2.8V</text>
<text x="79.8" y="145">ME6211C33M5G-N</text>
<text x="251.2" y="144.2">RS3236-ADJ8YF5</text>
<text x="284.3" y="145.9">1uF</text>
<text x="302.1" y="147.9">DVDD</text>
<text x="48.7" y="155.5">10uF</text>
<text x="149.2" y="153.9">10uF</text>
<text x="209.1" y="154.3">1uF</text>
<text x="229.2" y="153.7">10uF</text>
<text x="66.1" y="157.2">1K</text>
<text x="116.4" y="157.6">1uF</text>
<text x="269.2" y="157.8">62K</text>
<text x="287.8" y="157">75K</text>
<text x="41.6" y="164.9">LDO33_EN</text>
<text x="74.8" y="162.9">100K</text>
<text x="131.1" y="163.3">DVP_PWR_CTL</text>
<text x="216.2" y="164.6">DVP_PWR_CTL</text>
<text x="166" y="171.6">100K</text>
</g>
<g font-size="2.2" fill="#a00000">
<text x="28.4" y="3.1">1</text>
<text x="78.2" y="3.1">2</text>
<text x="128" y="3.1">3</text>
<text x="177.8" y="3.1">4</text>
<text x="227.6" y="3.1">5</text>
<text x="277.4" y="3.1">6</text>
<text x="1.4" y="28.3">A</text>
<text x="324" y="28.3">A</text>
<text x="1.4" y="78.1">B</text>
<text x="324" y="78.1">B</text>
<text x="1.4" y="127.9">C</text>
<text x="324" y="127.9">C</text>
<text x="1.4" y="177.7">D</text>
<text x="324" y="177.7">D</text>
<text x="28.4" y="211.4">1</text>
<text x="78.2" y="211.4">2</text>
<text x="128" y="211.4">3</text>
<text x="177.8" y="211.4">4</text>
<text x="227.6" y="211.4">5</text>
<text x="277.4" y="211.4">6</text>
</g>
<g font-size="1.8" fill="#f00">
<text x="181.2" y="53.2">电池没有带NTC电阻，R16需要焊0R</text>
<text x="181.2" y="55.7">电池带NTC电阻10K，R6需要换49.9K</text>
<text x="255.1" y="61.3">FULL_DET 输入上拉</text>
<text x="255.1" y="64.6">5V_DET为高，FULL_DET为低，则充满</text>
</g>
<g font-size="1.8" fill="#00f">
<text x="137.2" y="88.2">+3V3</text>
<text x="147.6" y="89">100R</text>
<text x="137.2" y="95.9">+3V3</text>
<text x="149.7" y="95.9">100R</text>
</g>
</svg>
